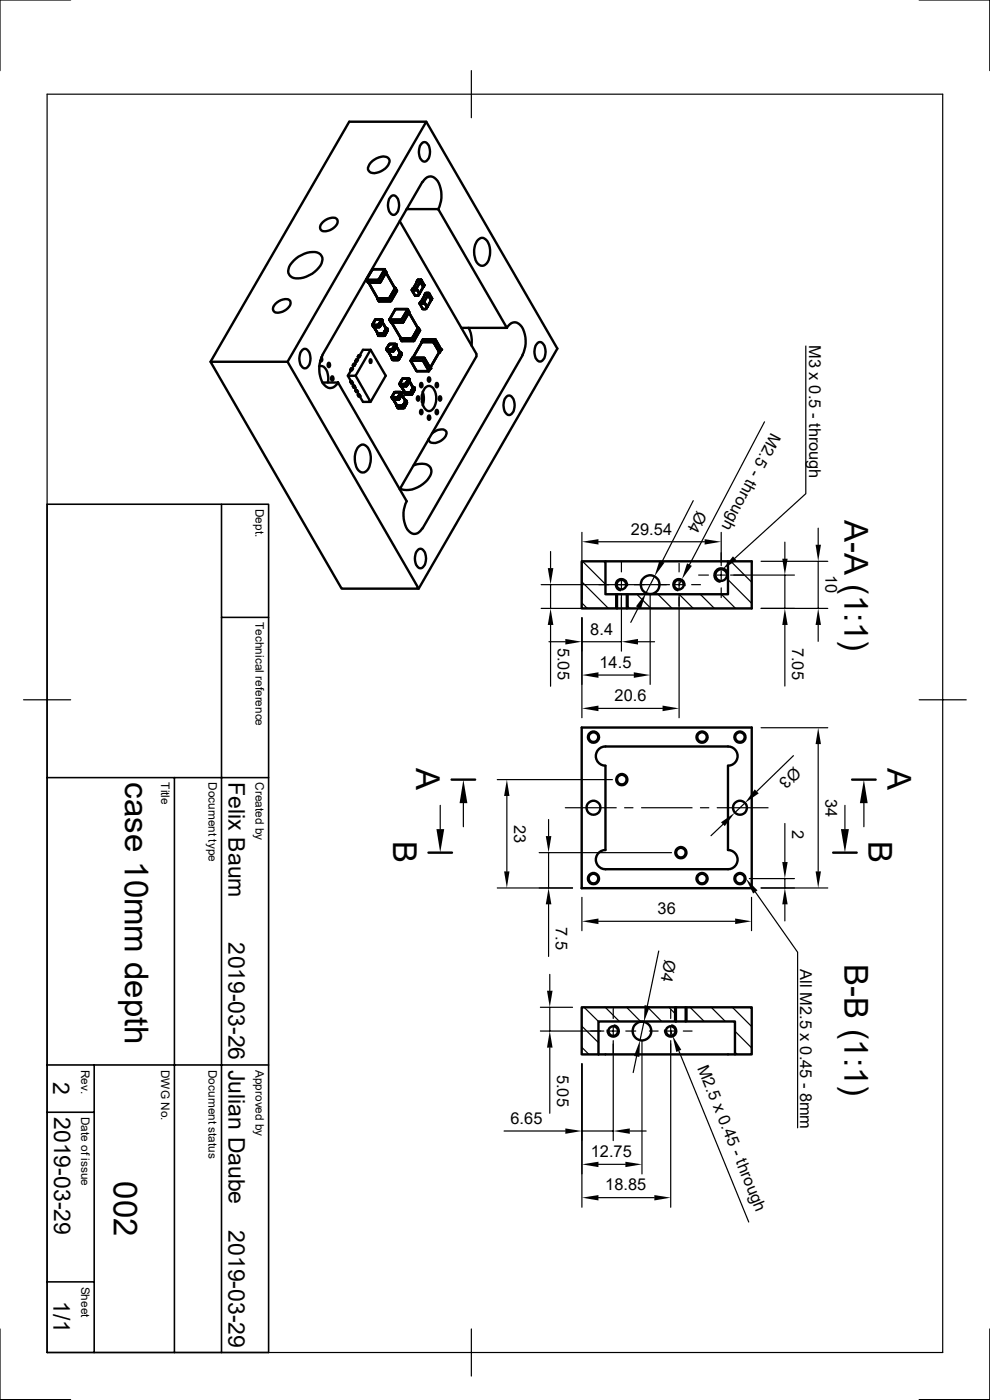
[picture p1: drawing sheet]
<svg xmlns="http://www.w3.org/2000/svg" width="210mm" height="297mm" viewBox="0 0 210 297" stroke-linecap="round" stroke-linejoin="round" font-family="sans-serif">
<g fill="none" stroke="#000" stroke-width=".51">
<path d="M78.7 34.5a3.3 3.3 0 0 1 3.6-1 1.28 1.28 0 0 1-.3 1.9 3.3 3.3 0 0 1-3.6 1 1.28 1.28 0 0 1 .3-1.9zM89.5 30.4a.9 .9 0 0 1 1.5 .5 2.88 2.88 0 0 1-.7 3.3 1.31 1.31 0 0 1-1.4-1.5v-.9a1.92 1.92 0 0 1 .6-1.4zM89.6 38.6l-21.2 36.8M89.7 38.6a1.73 1.73 0 0 1 1.5-1.2 1.73 1.73 0 0 1 1.6 1 6.4 6.4 0 0 1 .2 6M90.4 25.8l-29.4 51M62.4 55.2a5.2 5.2 0 0 1 5.2-1.5 1.9 1.9 0 0 1 0 3.1 5.8 5.8 0 0 1-5.3 2.2 1.61 1.61 0 0 1-1-2.4zM68.5 47.2a2.64 2.64 0 0 1 2.9-.8 1.14 1.14 0 0 1-.3 1.7 2.64 2.64 0 0 1-2.9 .8 1.14 1.14 0 0 1 .3-1.7zM77.7 59.4l.4 .5M77.8 59.4h2.5M78.1 59.9h2.5M78.2 59.9l1.9 3.4M79 57.1l-1.2 2.3"/>
<path d="M79.1 57.1h2.5M80.3 59.3v.1M81.5 57.1l.1 .1M81.6 57.1l.3 .6-1.3 2.2M81.6 57.2l-1.3 2.1M81.9 57.8l1.9 3.4-1.3 2.1h-2.4l.2 .6M83 41.7a.9 .9 0 0 1 1.4 .5 2.88 2.88 0 0 1-.7 3.4 1.31 1.31 0 0 1-1.4-1.6v-.9a1.92 1.92 0 0 1 .7-1.4zM84.8 46.9l16.2 28.2M86.3 44.4h6.7M89.1 59.7l.2-.3h-.7l-1.2 2.2M89.2 59.8l.6 1.1M89.2 59.8l-.9 1.4"/>
<path d="M89.4 59.4l.6 1.1-.2 .3M93 44.4l14.5 25.2M101.5 50.8a1.21 1.21 0 0 1 2 .7 4.2 4.2 0 0 1-.6 4.7 1.53 1.53 0 0 1-2.1-1.5 4 4 0 0 1 .7-3.9zM44.7 76.8h16.3l27.8 48.1h-16.3zM44.7 76.8l29.4-51h16.3l27.8 48.2-29.4 50.9M58.5 64.4a2.64 2.64 0 0 1 2.9-.7 1.14 1.14 0 0 1-.3 1.7 2.64 2.64 0 0 1-2.9 .7 1.14 1.14 0 0 1 .3-1.7zM64.2 74.2a.9 .9 0 0 1 1.4 .6 2.88 2.88 0 0 1-.7 3.3 1.31 1.31 0 0 1-1.4-1.6v-.9a1.92 1.92 0 0 1 .7-1.4zM67.7 77.7a1.37 1.37 0 0 1 1.7 1.2l.2 1.1v1.2M68.2 75.8l.1 .2v.5l-.2 .2-.2-.2M68.4 75.4a6.1 6.1 0 0 0 .5 6.3 1.66 1.66 0 0 0 2.8-.5M69.6 77a.46 .46 0 0 1 .4 .4 .46 .46 0 0 1-.3 .5l-.2-.3zM70.4 79.9a.46 .46 0 0 1 .3 .4 .46 .46 0 0 1-.3 .5l-.2-.3z"/>
<path d="M74.3 78.4l.4 .1M74.3 78.4l.2-.3h.3l-.1 .4M74.3 78.4l.1 .3M74.7 78.5h-.2l-.7 1.2 .7 1.2h.2M74.8 78.1l-.2 .3M74.8 77.5h.3M74.8 77.5l.1 .2M75.1 77.5l.1 .1M75.2 77.6h-.2l-.2 .5M75.4 77.2l-.3 .3M75.4 76.6l.3 .1M75.4 77.2h-.4l-.2 .3"/>
<path d="M75.4 77.2l-.2 .4M75.4 76.6l.1 .2M75.4 79.7l3.2 5.6h-1.6l-.7-1.2M75.7 76.7h-.1l-.3 .5M75.9 76.2l-.2 .4M75.9 76.2h-.3l-.2 .4M75.9 76.2l-.2 .5M75.9 75.7h.3M75.9 75.7l.1 .2M76.2 75.7v.1M76.3 75.4l.7-1.2h1.6l3.2 5.5-3.2 5.6M76.4 75.4l-.2 .3"/>
<path d="M76.4 75.4l-.6 .8M76.4 75.4h-.3l-.2 .3M78.5 76.3l.2 .3-.2 .4M78.5 76.3h.2l.1 .3-.2 .4-.2-.4zM78.6 74.2l-3.2 5.5h-1.6M79.3 69.4l.8 1.3M79.7 67.8h1.2M79.7 67.9l-.7 1.1 .2 .4h1.3M80.1 63.2v.1M80.4 63.8v.1M81.1 68.4l.8 1.3M81.2 68.2v.1"/>
<path d="M81.2 68.3l-.3-.4-.6 1-1.3 .1M81.2 68.3l-.7 1M81.9 69.7l.3 .4-.6 1.1h-1.3l-.2-.5M81.9 69.7v.1M81.9 69.8l-.7 .9M82 74.1l.2 .4M82 69.7l-.6 1.1h-1.3M82.3 74.5h1.1M82.3 74.5l.8 1.4M82.5 63.3h-2.3M82.6 67.8l.3 .6M82.6 67.8h2.5"/>
<path d="M82.7 73l-.7 1M82.8 63.9h-2.4M82.9 63.8v.1M83 68.4h2.5M83 68.3v.1M83.1 68.4l1.9 3.3M83.1 75.9h1.2M83.1 75.8l.2 .5M83.2 74.1h-1.2M83.3 76.4h1.2M83.7 61.1l.5 .6-1.2 2.1M83.8 61.1l-1.2 2.2"/>
<path d="M83.9 73h-1.3M83.9 73l.2 .4-.7 1.1M83.9 65.6l-1.2 2.2M83.9 73l-.7 1M83.9 65.6h2.5M84.1 73.5l.8 1.3-.7 1.1M84.9 74.8h-.1M85 74.8l.2 .5-.7 1M85 71.7v.1M85 74.8l-.7 1.1h-1.2M85 71.7h.1M85 71.8h2.4"/>
<path d="M85.3 72.3h2.5M86.4 65.6h.1M86.5 65.6l.3 .6M86.5 65.6l-1.3 2.2M86.7 66.3l1.9 3.3-1.1 2.1M86.8 66.2l-1.3 2.2M86.8 66.2h.1M87.1 76.5l1.2 2.2M87.4 61.6l.7 1.1M87.4 71.8h-2.5l.3 .5M87.5 71.7h-.1M87.5 75.9l-.4 .6"/>
<path d="M88.1 62.7h.6M88.3 61.2l-.2 .3-.7 .1M88.3 61.2h.1M88.3 61.2l.6 1.1M88.3 61.2l.7 1.1M88.4 78.7h.1M88.5 78.7h2.4M88.6 69.6h.1M88.7 69.6h.1M88.8 69.6l.3 .5M88.8 69.6l-1.3 2.2M88.9 62.3l-.3 .4"/>
<path d="M88.9 62.3h.1M89.1 64.4h.6M89.1 70.1l-1.3 2.2M89.5 72.6l-1.9 3.3M89.5 72.6h2.4M89.5 72.6h.1M89.6 76.5h-2.4M89.7 76.5h.1M89.7 76.5l1.2 2.2M89.8 60.9l-.9 1.4M89.8 60.9l-.8 1.4M89.8 64.3l-.1 .1"/>
<path d="M89.9 60.8l-.1 .1M89.9 64l.7 1.2M89.9 64.1l-.2 .2M89.9 64l.1 .1M90 75.9h-2.5M90 75.9l1.3 2.2-.3 .6M90 60.5h.1M90.1 62.6h.1M90.1 62.6l-1.1 1.8 .7 1.1 .6 .1 .3-.4M90.4 62.1h.6M90.4 62.2l-.3 .4M90.7 62.6l.7 1.1"/>
<path d="M90.7 62.6h.1M90.8 62.5l.2-.3 .7 1.1-.3 .4M90.8 62.6l-.8 1.4M90.8 62.6l.6 1.1M90.8 62.5l-.1 .1M91.4 63.7l-.8 1.5M91.9 72.6h.1M91.9 72.5l-2.4 .1M91.9 72.5l1.3 2.3M92 72.6l1.2 2.1M92.2 72h-2.5l-.2 .7M92.3 72h.1"/>
<path d="M92.4 72l1.2 2.2M93.1 74.8h.1M93.2 74.7l-1.9 3.3M93.6 74.2l-.3 .6M97.9 69.6h9.6M99.4 69.6l.6 1.7v2M101 75.1v.5l-16.2 28.2M107.5 69.6a1.73 1.73 0 0 1 1.5-1.2 1.73 1.73 0 0 1 1.7 .9 6.4 6.4 0 0 1 .1 6M110.9 75.4l-21.3 36.7M114 72.8a.9 .9 0 0 1 1.5 .5 2.88 2.88 0 0 1-.7 3.4 1.31 1.31 0 0 1-1.4-1.6v-.9a1.92 1.92 0 0 1 .6-1.4zM68.4 81.2h3.3M71.7 81.2l14.6 25.1a6.1 6.1 0 0 0 .4 6.4 1.66 1.66 0 0 0 2.9-.6"/>
<path d="M74.3 81l.2 .4h.3M74.4 80.8l-.1 .2M74.6 81l.2 .4M74.7 80.9l-.4 .1M74.7 80.9l.1 .5M74.8 81.4l.2 .4h.2M74.8 81.9h.3M74.8 81.9l.2 .4h.4M74.9 81.7l-.1 .2M75.1 81.9l.3 .4M75.2 81.8l.2 .5M75.2 81.8l-.1 .1"/>
<path d="M75.3 82.3l.6 .9M75.4 82.8l.2 .4h.3M75.5 82.6l-.1 .2M75.7 82.8l.2 .4M75.7 82.8h-.3M75.8 83.2l.6 .9h-.3l-.2-.3M75.9 83.8h.3M76 83.6l-.1 .2M76.2 83.8l.2 .3M76.2 94.7a1.21 1.21 0 0 1 2 .6 4.2 4.2 0 0 1-.6 4.7 1.53 1.53 0 0 1-2.2-1.5 4 4 0 0 1 .8-3.8zM76.2 83.7v.1M83.1 84.3h1.2"/>
<path d="M83.7 83.2l-.6 1.1 .3 .4M84.6 84.8h-1.2l.8 1.3h1.3l.6-1.1 .2 .5M84.8 81.5h1.2M85 81.9h1.2M85 83.2l-.7 1.1M85 83.2l.3 .5-.7 1M85 83.2h-1.3M85.1 81.9l.8 1.4h1.2l.6-1.1 .3 .4M85.2 83.7l.8 1.4M85.3 86.1h.1M85.4 80.3h1.2M85.4 80.4l-.6 1 .2 .5"/>
<path d="M85.9 83.2l-.1 .1M85.9 81.4h.1M86 85h.1M86 85v.1M86 85.1l-.5 1M86.3 85.4v.1M86.3 85.5l-.6 1-1.3 .1-.2-.6M86.7 80.3l.2 .5-.7 1.1M86.7 80.4l-.6 1M86.9 80.9l.7 1.4M87 83.3h-1.2l.3 .4h1.2M87.2 83.7h.1"/>
<path d="M87.6 82.2h.1M87.6 82.3l-.6 .9M87.6 82.2v.1M87.8 98.7a2.82 2.82 0 0 1 3.6 .6 3.1 3.1 0 0 1-1.7 3.4 4.7 4.7 0 0 1-4.8 .9M88 82.6l-.6 1.1M88 82.6h.1M88.6 84.1a.46 .46 0 0 1 .3 .4 .46 .46 0 0 1-.3 .5l-.2-.3zM89.2 81.3a.46 .46 0 0 1 .4 .4 .46 .46 0 0 1-.3 .5l-.2-.3zM89.2 87a.46 .46 0 0 1 .4 .4 .46 .46 0 0 1-.3 .5l-.2-.3zM89.5 83.8v1.5M89.7 83.1a4 4 0 0 1 0 2.9M90.1 82.3a1.12 1.12 0 0 1 1.1-.4 1.12 1.12 0 0 1 .9 .8 3.6 3.6 0 0 1-.6 4.4 1.21 1.21 0 0 1-1.7-.9 4 4 0 0 1 .3-3.9z"/>
<path d="M90.9 88.2a.46 .46 0 0 1 .4 .4 .46 .46 0 0 1-.3 .5l-.2-.3zM90.9 80.1a.46 .46 0 0 1 .4 .4 .46 .46 0 0 1-.3 .5l-.2-.3zM91.7 91.9a2.39 2.39 0 0 1 2.8-.5 1.51 1.51 0 0 1-.9 2.1l-.4 .2a1.85 1.85 0 0 1-2.1-.1l-.2-.5M92.5 81.3a.46 .46 0 0 1 .4 .4 .46 .46 0 0 1-.3 .5l-.2-.3zM92.5 87a.46 .46 0 0 1 .4 .4 .46 .46 0 0 1-.3 .5l-.2-.3zM93.2 84.1a.46 .46 0 0 1 .4 .4 .46 .46 0 0 1-.3 .5l-.2-.3zM107.5 84.1a.9 .9 0 0 1 1.4 .6 2.88 2.88 0 0 1-.7 3.3 1.31 1.31 0 0 1-1.4-1.6v-.9a1.92 1.92 0 0 1 .7-1.4zM88.7 116.6a.9 .9 0 0 1 1.4 .6 2.88 2.88 0 0 1-.6 3.3 1.31 1.31 0 0 1-1.4-1.5v-1a1.92 1.92 0 0 1 .6-1.4zM123.4 119.1h5v7h2.5v3h-7.5zM128.4 119.1h26M130.9 129.1h2.1M130.9 126.1h2.1"/>
<path d="M133 126.1h21.4v-7h5.1v10h-26.5zM123.4 154.3h36.1v34.1h-36.1zM95.8 165.4h5M128.4 162.5v17.8a2.03 2.03 0 0 0-2 2.1 2.03 2.03 0 0 0 2 2h26a2.03 2.03 0 0 0 2.1-2 2.03 2.03 0 0 0-2.1-2.1v-17.8M128.4 162.4a2.03 2.03 0 0 1-2-2 2.03 2.03 0 0 1 2-2h26a2.03 2.03 0 0 1 2.1 2 2.03 2.03 0 0 1-2.1 2M180.8 165.4h5M90.9 180.9h5M176.7 180.9h5M143.4 213.7h-20v10h3.6M143.4 216.7h-16.4v7M143.4 213.7v3M143.4 213.7h2.1"/>
<path d="M143.4 216.7h2.1M145.5 213.7h14v10h-3.6v-7h-10.4zM127 223.7h28.9"/>
<circle cx="131.8" cy="124" r="1.02"/>
<circle cx="137.9" cy="124" r="2"/>
<circle cx="144" cy="124" r="1.02"/>
<circle cx="153" cy="122" r="1.22"/>
<circle cx="125.9" cy="156.4" r="1.02"/>
<circle cx="148.9" cy="156.4" r="1.02"/>
<circle cx="157" cy="156.4" r="1.02"/>
<circle cx="125.9" cy="171.4" r="1.49"/>
<circle cx="131.9" cy="165.4" r="1.02"/>
<circle cx="157" cy="171.4" r="1.49"/>
<circle cx="125.9" cy="186.4" r="1.02"/>
<circle cx="144.4" cy="180.9" r="1.02"/>
<circle cx="148.9" cy="186.4" r="1.02"/>
<circle cx="157" cy="186.4" r="1.02"/>
<circle cx="130.1" cy="218.7" r="1.02"/>
<circle cx="136.2" cy="218.7" r="1.99"/>
<circle cx="142.3" cy="218.7" r="1.02"/>
</g>
<g fill="none" stroke="#000" stroke-width=".34">
<path d="M10 107h47v179.9h-47zM47 107v179.9M47 131h10M130.6 126.1v3M133.1 124.2a1.28 1.28 0 0 0-1.1-1.4 1.28 1.28 0 0 0-1.4 1 1.28 1.28 0 0 0 1 1.5M133.2 126.1v3M145.3 124.2a1.28 1.28 0 0 0-1.1-1.4 1.28 1.28 0 0 0-1.4 1 1.28 1.28 0 0 0 1 1.5M154.4 121.5a1.51 1.51 0 0 0-2.5-.5 1.51 1.51 0 0 0 .8 2.5M10 165h47M37 165v121.9M130.3 217.5a1.28 1.28 0 0 1 1.1 1.4 1.28 1.28 0 0 1-1.5 1.1 1.28 1.28 0 0 1-1.1-1.5M142.5 217.5a1.28 1.28 0 0 1 1 1.4 1.28 1.28 0 0 1-1.4 1.1 1.28 1.28 0 0 1-1.1-1.5"/>
<path d="M143.1 213.7v3M145.7 213.7v3M10 236h10M10 225.9h47M20 225.9v61M10 271.9h10"/>
<circle cx="125.9" cy="156.4" r="1.27"/>
<circle cx="148.9" cy="156.4" r="1.27"/>
<circle cx="157" cy="156.4" r="1.27"/>
<circle cx="131.9" cy="165.4" r="1.27"/>
<circle cx="125.9" cy="186.4" r="1.27"/>
<circle cx="144.4" cy="180.9" r="1.27"/>
<circle cx="148.9" cy="186.4" r="1.27"/>
<circle cx="157" cy="186.4" r="1.27"/>
</g>
<g fill="#000">
<circle cx="79" cy="68.9" r=".25"/>
<circle cx="79.2" cy="69.3" r=".25"/>
<circle cx="80.1" cy="70.8" r=".25"/>
<circle cx="80.1" cy="70.7" r=".25"/>
<circle cx="80.3" cy="71.2" r=".25"/>
<circle cx="80.9" cy="67.9" r=".25"/>
<circle cx="82" cy="69.7" r=".25"/>
<circle cx="82" cy="74" r=".25"/>
<circle cx="82.2" cy="74.5" r=".25"/>
<circle cx="83.1" cy="75.9" r=".25"/>
<circle cx="83.3" cy="76.3" r=".25"/>
<circle cx="83.9" cy="73" r=".25"/>
<circle cx="84.9" cy="74.8" r=".25"/>
<circle cx="91.3" cy="78.1" r=".25"/>
<circle cx="93.1" cy="74.7" r=".25"/>
<circle cx="93.6" cy="74.2" r=".25"/>
<circle cx="83.1" cy="84.3" r=".25"/>
<circle cx="83.4" cy="84.7" r=".25"/>
<circle cx="84.2" cy="86.1" r=".25"/>
<circle cx="84.4" cy="86.5" r=".25"/>
<circle cx="84.8" cy="81.4" r=".25"/>
<circle cx="85" cy="81.9" r=".25"/>
<circle cx="85" cy="83.2" r=".25"/>
<circle cx="85.8" cy="83.3" r=".25"/>
<circle cx="85.9" cy="83.2" r=".25"/>
<circle cx="86.1" cy="83.7" r=".25"/>
<circle cx="86.1" cy="85" r=".25"/>
<circle cx="86.7" cy="80.4" r=".25"/>
<circle cx="87.7" cy="82.2" r=".25"/>
</g>
<g fill="#000">
<path d="M123.4 114.9l3.6-.5v1.1zM139.9 118.9l1.1 .5-2.1 2.9zM149.5 114.4l3.5 .5-3.5 .6zM155.5 118l.8 .9-3 1.9zM165.9 118.5h1.2l-.6 3.5zM173 115.6h1.2l-.6 3.5zM116.2 120.5h1.2l-.6 3.5zM116.8 129.1l.6 3.5h-1.2zM119.9 135.6l3.5 .5-3.5 .6zM131.8 136.1l3.5-.5v1.1zM137 125.8l-1.1 3.4-1-.5zM145.8 119.5l1 .6-2.1 2.8z"/>
<path d="M166.5 129.1l.6 3.5h-1.2zM173.6 129.1l.6 3.5h-1.2zM123.4 143.2l3.6-.6v1.2zM123.4 150.3l3.6-.6v1.2zM134.5 142.6l3.4 .6-3.4 .6zM140.5 149.7l3.6 .6-3.6 .6zM173.6 154.4l.6 3.5h-1.2zM92.6 175.9h1.6l-.8 5zM98.3 165.4l.8 5h-1.6zM107.5 165.4l.6 3.5h-1.2zM115.8 177.4h1.2l-.6 3.5zM153 174.5l2.9-2.1-2.1 2.9z"/>
<path d="M160.1 167.5l.9 .8-3 2zM178.4 175.9h1.7l-.9 5zM183.3 165.4l.8 5h-1.7zM106.9 184.9h1.2l-.6 3.5zM116.4 188.4l.6 3.5h-1.2zM123.4 195.5l3.6-.6v1.1zM156 194.9l3.4 .6-3.4 .5zM158.2 186.4l2.5 2.5-.9 .7zM166.5 188.4l.6 3.5h-1.2zM165.9 182.9h1.2l-.6 3.5zM173 184.9h1.2l-.6 3.5zM116 210.2h1.2l-.6 3.5z"/>
<path d="M136.7 213.2l1.2 .3-1.3 3.3zM116.6 218.7l.6 3.5h-1.2zM119.9 239.4l3.5 .5-3.5 .6zM130.1 239.9l3.5-.5v1.1zM135.8 220.7l-.2 3.5-1.1-.2zM142.7 219.7l1.8 3-1 .5zM123.4 247l3.6-.5v1.1zM123.4 254.1l3.6-.6v1.2zM132.7 246.5l3.5 .5-3.5 .6zM138.8 253.5l3.5 .6-3.5 .6z"/>
</g>
<g fill="none" stroke="#000" stroke-width=".25">
<path d="M10 20h190v266.9h-190zM15 0h-15v15M100 15v10M195 0h15v15M170.9 73.4v31.3l-15 13.7M162.2 89.5l-15.9 30.3M116.8 117v3.5M123.4 112.9v14.2M123.6 119.1l4.8 4.9M127 114.9h22.5M128.1 119.1l.3 .4M131.8 119.3v2"/>
<path d="M144.1 119.5v1.8M147.1 106.2l-6.6 12.9M153 112.9v7.1M155 119.1l4.4 4.4M161.5 119.1h14.1M166.5 115v3.5M173.6 112.1v3.5M173.6 119.1v10M114.8 129.1h16.2M114.8 124h27.2M116.5 136.1h3.4M116.8 124v5.1"/>
<path d="M116.8 132.6v13M123.4 136.1h8.4M123.4 131.1v21.2M123.4 123.4l5.7 5.7M123.4 127.9l1.2 1.2M130.6 126.1l.3 .3M131.8 123.1v1.8M131.8 126v12.1M133 128.5l.6 .6M135.1 126.1l3 3M135.3 136.1h3.6M135.4 128.9l-1.6 3.1"/>
<path d="M137.9 126v19.2M138.9 122.3l-1.9 3.5M139.6 126.1l3 3M143.1 124h1.8M144.1 126v26.3M144.1 123.1v1.8M144.1 126.1l3 3M144.7 122.9l-.6 1.1M146.7 124h1.9M148.2 122h2.1M148.5 126.1l3.1 3M152.1 122h1.8"/>
<path d="M153 121.1v1.8M153 124.7v2.1M153 126.1l3 3M154.4 123l5 5M155 122h13.5M161.5 129.1h14.1M166.5 122v7.1M166.5 132.6v12.9M173.6 132.6v3.5M5 148.5h10M127 143.2h7.5M127 150.3h13.5"/>
<path d="M161.5 154.4h14.1M173.6 157.9v27M195 148.5h10M93.4 170.9v5M98.3 170.4v5M105.5 165.4h24.4M107.5 168.9v16M116.4 173.9v3.5M119.9 171.4h10.8M132.5 171.4h1.8M136.1 171.4h10.7M148.6 171.4h1.8"/>
<path d="M152.1 171.4h10.8M153.4 174.9l-2.6 2.4M158 170.3l-2.1 2.1M166.5 174.7v8.2M168.3 160.3l-7.8 7.6M179.2 170.9v5M183.3 170.4v5M105.5 188.4h16M114.4 180.9h28.1M116.4 180.9v7.5M116.4 191.9v11M123.4 190.4v7"/>
<path d="M127 195.5h29M159 186.4h9.5M159.4 190.4v7M160.2 189.2l9 12.8v37.3M161.5 188.4h14.1M166.5 186.4v2M166.5 191.9v3.5M114.6 218.7h13.5M114.6 213.7h6.9M116.6 206.7v3.5M116.6 213.7v5M123.4 217.7l3.6 3.5"/>
<path d="M123.9 213.7l3.1 3M128.4 213.7l3 3M129.2 218.7h1.8M130.1 214v2.1M130.1 217.8v1.8M132.8 218.7h2.1M132.9 213.7l3 3M136.6 216.8l-.8 3.9M137.4 213.7l3 3M137.8 218.7h1.8M139.7 201.8l-2.4 11.6M141.4 218.7h1.8"/>
<path d="M141.9 213.7l1.5 1.5M142.3 218.7l.4 1M142.3 214.2v1.9M142.3 217.8v1.8M144.9 218.7h1.9M146.4 213.7l3 3M150.9 213.7l3 3M155.4 213.7l4 4.1M155.9 218.7l3.5 3.6M106.9 239.9h13M116.6 222.2v14M123.4 225.7v30.4"/>
<path d="M123.4 239.9h6.7M123.4 222.2l1.5 1.5M130.1 220.8v21.2M133.6 239.9h3.5M135 224.1l-.7 3.4M136.2 220.8v28.2M142.3 220.8v35.3M144 223l14.8 36.2M155.9 223.2l.5 .5M127 247h5.7M127 254.1h11.8M0 281.9v15h15"/>
<path d="M100 281.9v10M210 281.9v15h-15"/>
</g>
<g font-size="7">
<text x="179.2" y="110.2" transform="rotate(90 179.2 110.2)">A-A (1:1)</text>
<text x="26.5" y="165.9" transform="rotate(90 26.5 165.9)">case 10mm depth</text>
<text x="88.3" y="163" transform="rotate(90 88.3 163)">A</text>
<text x="188.3" y="163" transform="rotate(90 188.3 163)">A</text>
<text x="83.4" y="178.5" transform="rotate(90 83.4 178.5)">B</text>
<text x="184.2" y="178.5" transform="rotate(90 184.2 178.5)">B</text>
<text x="179.2" y="204.6" transform="rotate(90 179.2 204.6)">B-B (1:1)</text>
<text x="24.1" y="250.6" transform="rotate(90 24.1 250.6)">002</text>
</g>
<g font-size="4.9">
<text x="48.5" y="165.9" transform="rotate(90 48.5 165.9)">Felix Baum</text>
<text x="48.5" y="199.9" transform="rotate(90 48.5 199.9)">2019-03-26</text>
<text x="48.5" y="226.9" transform="rotate(90 48.5 226.9)">Julian Daube</text>
<text x="11.3" y="229.6" transform="rotate(90 11.3 229.6)">2</text>
<text x="11.5" y="236.9" transform="rotate(90 11.5 236.9)">2019-03-29</text>
<text x="48.5" y="260.9" transform="rotate(90 48.5 260.9)">2019-03-29</text>
<text x="11.3" y="276.1" transform="rotate(90 11.3 276.1)">1/1</text>
</g>
<g font-size="3.5">
<text x="171.7" y="73.2" transform="rotate(90 171.7 73.2)">M3 x 0.5 - through</text>
<text x="163.6" y="91.7" transform="rotate(118 163.6 91.7)">M2.5 - through</text>
<text x="133.9" y="113.4">29.54</text>
<text x="147.9" y="108.2" transform="rotate(117 147.9 108.2)">Ø4</text>
<text x="175.1" y="122" transform="rotate(90 175.1 122)">10</text>
<text x="118.3" y="137.4" transform="rotate(90 118.3 137.4)">5.05</text>
<text x="125.2" y="134.6">8.4</text>
<text x="168.1" y="137.4" transform="rotate(90 168.1 137.4)">7.05</text>
<text x="127.2" y="141.7">14.5</text>
<text x="130.4" y="148.8">20.6</text>
<text x="168.4" y="162.4" transform="rotate(136 168.4 162.4)">Ø3</text>
<text x="175.1" y="169.5" transform="rotate(90 175.1 169.5)">34</text>
<text x="109" y="175" transform="rotate(90 109 175)">23</text>
<text x="168" y="176.1" transform="rotate(90 168 176.1)">2</text>
<text x="117.9" y="196.7" transform="rotate(90 117.9 196.7)">7.5</text>
<text x="139.5" y="193.9">36</text>
<text x="141.1" y="203.4" transform="rotate(102 141.1 203.4)">Ø4</text>
<text x="169.7" y="205.5" transform="rotate(90 169.7 205.5)">All M2.5 x 0.45 - 8mm</text>
<text x="147.9" y="226.5" transform="rotate(68 147.9 226.5)">M2.5 x 0.45 - through</text>
<text x="118.2" y="228" transform="rotate(90 118.2 228)">5.05</text>
<text x="108.3" y="238.4">6.65</text>
<text x="125.3" y="245.5">12.75</text>
<text x="128.4" y="252.6">18.85</text>
</g>
<g font-size="2.5">
<text x="54.2" y="108" transform="rotate(90 54.2 108)">Dept.</text>
<text x="54.2" y="132" transform="rotate(90 54.2 132)">Technical reference</text>
<text x="34.2" y="165.9" transform="rotate(90 34.2 165.9)">Title</text>
<text x="44.2" y="165.9" transform="rotate(90 44.2 165.9)">Document type</text>
<text x="54.2" y="165.9" transform="rotate(90 54.2 165.9)">Created by</text>
<text x="17.2" y="227" transform="rotate(90 17.2 227)">Rev.</text>
<text x="34.2" y="226.9" transform="rotate(90 34.2 226.9)">DWG No.</text>
<text x="44.2" y="226.9" transform="rotate(90 44.2 226.9)">Document status</text>
<text x="54.2" y="226.9" transform="rotate(90 54.2 226.9)">Approved by</text>
<text x="17.2" y="236.9" transform="rotate(90 17.2 236.9)">Date of issue</text>
<text x="17.2" y="272.9" transform="rotate(90 17.2 272.9)">Sheet</text>
</g>
</svg>
